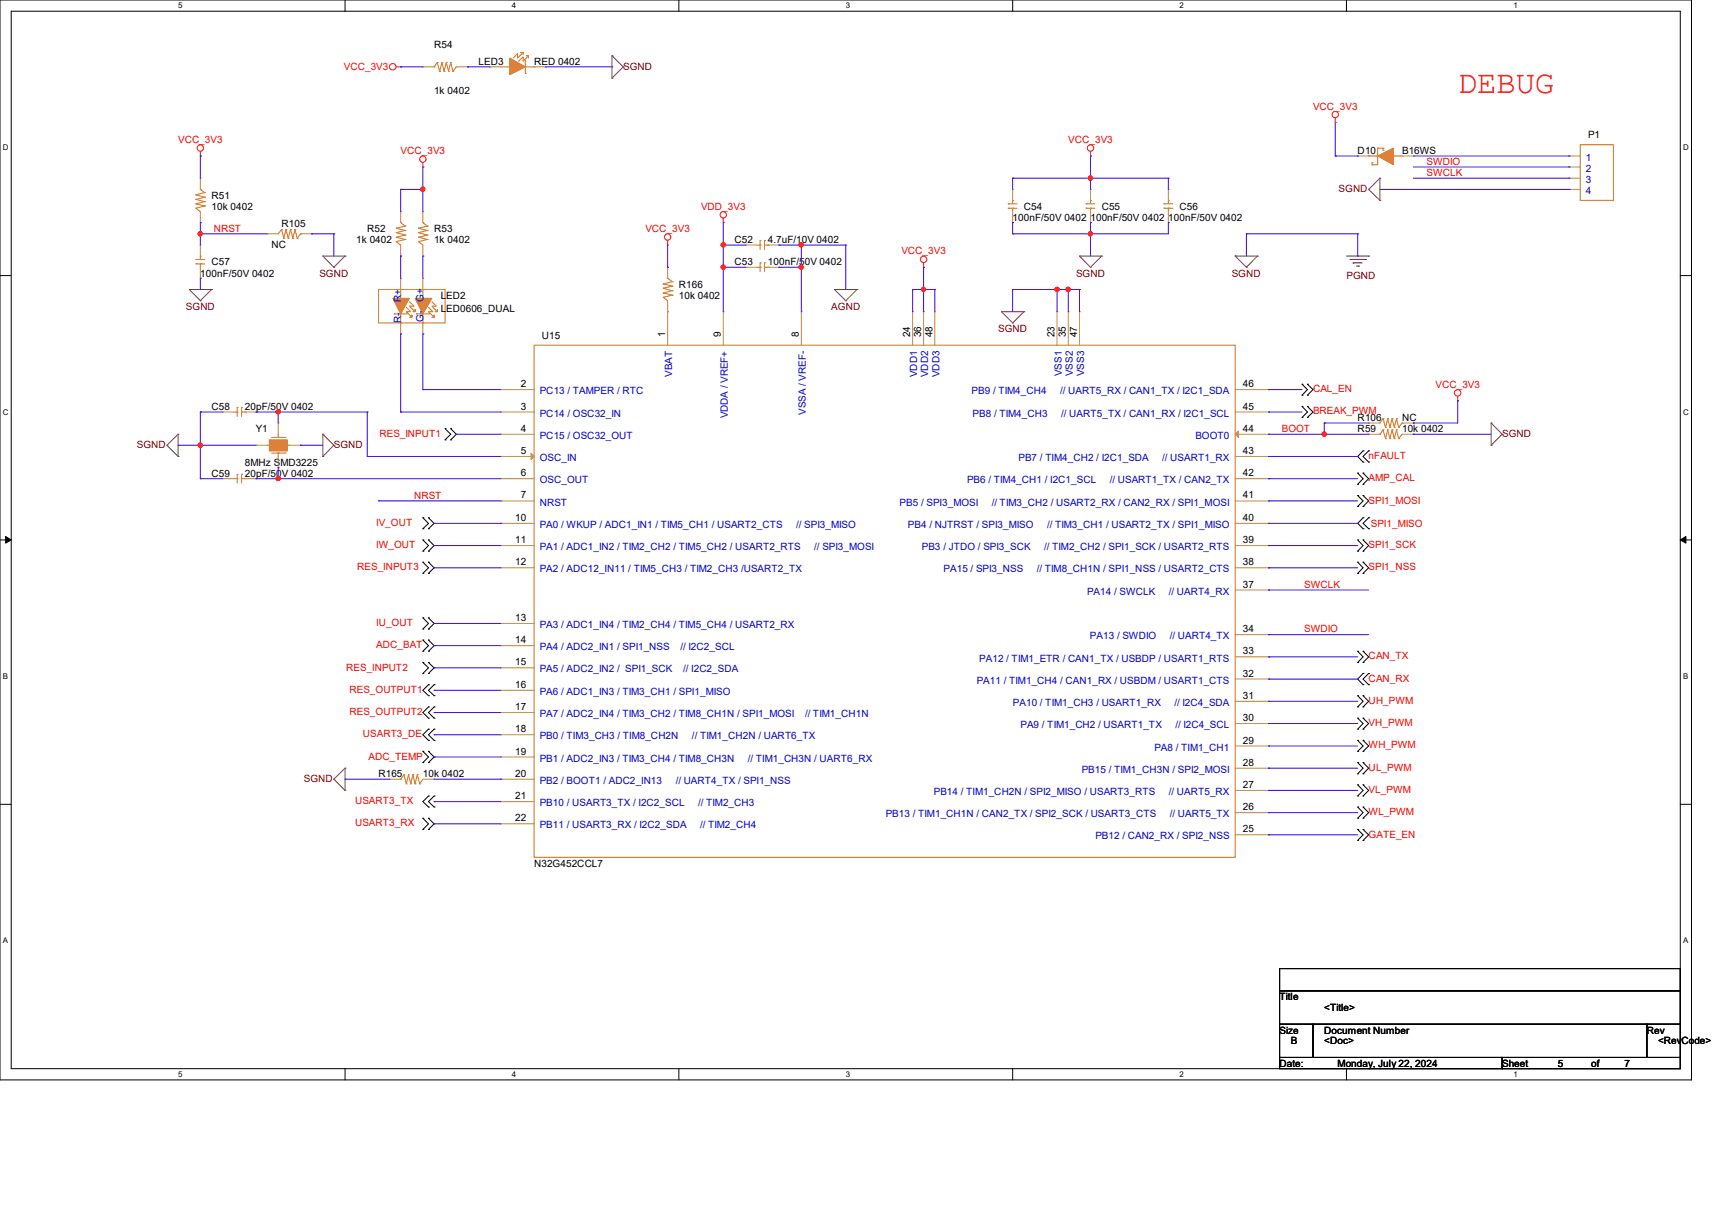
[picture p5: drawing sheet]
<svg xmlns="http://www.w3.org/2000/svg" width="297mm" height="210mm" viewBox="0 0 297 210" stroke-linecap="round" stroke-linejoin="round" font-family="sans-serif">
<path d="M0 0h293.5v187.3h-293.5zM1.9 1.9h289.6v183.4h-289.6z" fill="none" stroke="#000" stroke-width=".17"/>
<g fill="#fff">
<path d="M30.9 .2h.8v1.5h-.8z"/>
<path d="M30.9 185.5h.8v1.6h-.8z"/>
</g>
<path d="M59.9 0v1.9M59.9 185.3v2" fill="none" stroke="#000" stroke-width=".17"/>
<g fill="#fff">
<path d="M88.8 .2h.8v1.5h-.8z"/>
<path d="M88.8 185.5h.8v1.6h-.8z"/>
</g>
<path d="M117.8 0v1.9M117.8 185.3v2" fill="none" stroke="#000" stroke-width=".17"/>
<g fill="#fff">
<path d="M146.7 .2h.8v1.5h-.8z"/>
<path d="M146.7 185.5h.8v1.6h-.8z"/>
</g>
<path d="M175.7 0v1.9M175.7 185.3v2" fill="none" stroke="#000" stroke-width=".17"/>
<g fill="#fff">
<path d="M204.6 .2h.8v1.5h-.8z"/>
<path d="M204.6 185.5h.8v1.6h-.8z"/>
</g>
<path d="M233.6 0v1.9M233.6 185.3v2" fill="none" stroke="#000" stroke-width=".17"/>
<g fill="#fff">
<path d="M262.6 .2h.7v1.5h-.7z"/>
<path d="M262.6 185.5h.7v1.6h-.7z"/>
<path d="M.5 24.8h1v1.6h-1z"/>
<path d="M292 24.8h1v1.6h-1z"/>
<path d="M.5 70.7h1v1.5h-1z"/>
<path d="M292 70.7h1v1.5h-1z"/>
</g>
<path d="M0 47.8h1.9M291.5 47.8h2" fill="none" stroke="#000" stroke-width=".17"/>
<g fill="#fff">
<path d="M.5 116.5h.9v1.6h-.9z"/>
<path d="M292 116.5h.9v1.6h-.9z"/>
</g>
<path d="M0 93.6h1.9M291.5 93.6h2" fill="none" stroke="#000" stroke-width=".17"/>
<path d="M1 93l.9 .6-.9 .6zM291.5 93.6l1-.6v1.2z" fill="#000" stroke="#000" stroke-width=".17"/>
<g fill="#fff">
<path d="M.5 162.4h.9v1.5h-.9z"/>
<path d="M292 162.4h.9v1.5h-.9z"/>
</g>
<g fill="none" stroke="#000" stroke-width=".17">
<path d="M77.2 74.3h.1M77.2 76.3h.1M77.2 74.3l1 1-1 1M78.2 76.3h.1M78.2 74.3h.1M78.2 74.3l1 1-1 1M225.9 68.5h.1M225.9 66.6h.1M225.9 72.4h.1M225.9 70.5h.1M225.9 66.6l.9 1-.9 .9M225.9 70.5l.9 1-.9 .9"/>
<path d="M226.8 68.5h.1M226.8 66.6h.1M226.8 72.4h.1M226.8 70.5h.1M226.8 66.6l1 1-1 .9M226.8 70.5l1 1-1 .9M236.5 78.2h.1M236.5 78.2l-1 1 1 .9M237.4 78.2h.1M237.4 78.2l-.9 1 .9 .9M73.4 89.8h.1M73.4 91.7h.1"/>
<path d="M73.4 93.6h.1M73.4 95.6h.1M73.4 97.5h.1M73.4 99.4h.1M73.4 89.8l.9 1-.9 .9M73.4 93.6l.9 1-.9 1M73.4 97.5l.9 1-.9 .9M74.3 91.7h.1M74.3 89.8h.1M74.3 95.6h.1M74.3 93.6h.1M74.3 99.4h.1"/>
<path d="M74.3 97.5h.1M74.3 89.8l1 1-1 .9M74.3 93.6l1 1-1 1M74.3 97.5l1 1-1 .9M235.5 87.8h.1M235.5 85.9h.1M235.5 95.6h.1M235.5 93.6h.1M235.5 99.4h.1M235.5 97.5h.1M235.5 84h.1M235.5 82h.1"/>
<path d="M235.5 85.9l1 1-1 .9M235.5 93.6l1 1-1 1M235.5 97.5l1 1-1 .9M235.5 82l1 1-1 1M236.5 89.8h.1M236.5 91.7h.1M236.5 87.8h.1M236.5 85.9h.1M236.5 95.6h.1M236.5 93.6h.1M236.5 99.4h.1M236.5 97.5h.1"/>
<path d="M236.5 84h.1M236.5 82h.1M236.5 80.1h.1M236.5 89.8l-1 1 1 .9M236.5 85.9l.9 1-.9 .9M236.5 93.6l.9 1-.9 1M236.5 97.5l.9 1-.9 .9M236.5 82l.9 1-.9 1M237.4 91.7h.1M237.4 89.8h.1M237.4 80.1h.1M237.4 89.8l-.9 1 .9 .9"/>
<path d="M73.4 111h.1M73.4 112.9h.1M73.4 107.1h.1M73.4 109.1h.1M73.4 114.9h.1M73.4 116.8h.1M73.4 111l.9 1-.9 .9M73.4 107.1l.9 1-.9 1M73.4 114.9l.9 .9-.9 1M74.3 112.9h.1M74.3 111h.1M74.3 109.1h.1"/>
<path d="M74.3 107.1h.1M74.3 118.7h.1M74.3 116.8h.1M74.3 114.9h.1M74.3 111l1 1-1 .9M74.3 107.1l1 1-1 1M74.3 118.7l-.9 1 .9 .9M74.3 114.9l1 .9-1 1M75.3 118.7h.1M75.3 118.7l-1 1 1 .9M235.5 114.9h.1M235.5 112.9h.1"/>
<path d="M235.5 112.9l1 1-1 1M236.5 114.9h.1M236.5 112.9h.1M236.5 116.8h.1M236.5 118.7h.1M236.5 112.9l.9 1-.9 1M236.5 116.8l-1 1 1 .9M237.4 118.7h.1M237.4 116.8h.1M237.4 116.8l-.9 1 .9 .9M0 139.5h1.9M73.4 130.3h.1"/>
<path d="M73.4 132.2h.1M73.4 130.3l.9 1-.9 .9M74.3 132.2h.1M74.3 130.3h.1M74.3 138h.1M74.3 140h.1M74.3 126.4h.1M74.3 128.4h.1M74.3 120.6h.1M74.3 122.6h.1M74.3 124.5h.1M74.3 130.3l1 1-1 .9"/>
<path d="M74.3 138l-.9 1 .9 1M74.3 126.4l-.9 1 .9 1M74.3 122.6l-.9 1 .9 .9M75.3 138h.1M75.3 140h.1M75.3 126.4h.1M75.3 128.4h.1M75.3 120.6h.1M75.3 122.6h.1M75.3 124.5h.1M75.3 138l-1 1 1 1M75.3 126.4l-1 1 1 1"/>
<path d="M75.3 122.6l-1 1 1 .9M235.5 140h.1M235.5 138h.1M235.5 136.1h.1M235.5 134.2h.1M235.5 132.2h.1M235.5 130.3h.1M235.5 128.4h.1M235.5 126.4h.1M235.5 124.5h.1M235.5 122.6h.1M235.5 120.6h.1"/>
<path d="M235.5 140l1 .9-1 1M235.5 136.1l1 1-1 .9M235.5 132.2l1 1-1 1M235.5 128.4l1 1-1 .9M235.5 124.5l1 1-1 .9M235.5 120.6l1 1-1 1M236.5 140h.1M236.5 138h.1M236.5 136.1h.1M236.5 134.2h.1M236.5 132.2h.1M236.5 130.3h.1"/>
<path d="M236.5 128.4h.1M236.5 126.4h.1M236.5 124.5h.1M236.5 122.6h.1M236.5 120.6h.1M236.5 140l.9 .9-.9 1M236.5 136.1l.9 1-.9 .9M236.5 132.2l.9 1-.9 1M236.5 128.4l.9 1-.9 .9M236.5 124.5l.9 1-.9 .9M236.5 120.6l.9 1-.9 1M291.5 139.5h2"/>
<path d="M73.4 141.9h.1M73.4 143.8h.1M73.4 141.9l.9 1-.9 .9M74.3 143.8h.1M74.3 141.9h.1M74.3 141.9l1 1-1 .9M235.5 141.9h.1M235.5 145.8h.1M235.5 143.8h.1M235.5 143.8l1 1-1 1M236.5 141.9h.1M236.5 145.8h.1"/>
<path d="M236.5 143.8h.1M236.5 143.8l.9 1-.9 1M222 168h69.5v3.8h-69.5zM222 171.8h69.5v5.8h-69.5zM222 177.6h5.8v5.8h-5.8zM227.8 177.6h57.9v5.8h-57.9zM285.7 177.6h5.8v5.8h-5.8zM222 183.4h38.6v1.9h-38.6zM260.6 183.4h30.9v1.9h-30.9z"/>
</g>
<g fill="none" stroke="#f00" stroke-width=".17">
<path d="M68.7 11.6h.8M69.5 11.6h.1M34.8 27.1h.1M34.8 26.3v.8M73.4 29h.1M73.4 28.2v.8M125.5 38.6h.1M125.5 37.8v.8M189.2 27.1h.1M189.2 26.3v.8M231.6 21.3h.1M231.6 20.5v.8"/>
<path d="M115.8 42.5h.1M115.8 41.7v.8M160.2 46.4h.1M160.2 45.6v.8M252.9 69.5h.1M252.9 68.7v.8"/>
<circle cx="68.1" cy="11.6" r=".56"/>
<circle cx="231.6" cy="19.9" r=".55"/>
<circle cx="34.8" cy="25.7" r=".55"/>
<circle cx="73.4" cy="27.6" r=".55"/>
<circle cx="125.5" cy="37.3" r=".55"/>
<circle cx="189.2" cy="25.7" r=".55"/>
<circle cx="115.8" cy="41.1" r=".55"/>
<circle cx="160.2" cy="45" r=".55"/>
<circle cx="252.9" cy="68.1" r=".56"/>
</g>
<g fill="none" stroke="#804040" stroke-width=".17">
<path d="M106.2 9.7h.1M106.2 13.5h.1M106.2 9.7v3.8M106.2 9.7l1.9 1.9M108.1 11.6h.1M108.1 11.6l-1.9 1.9M237.4 32.9h.1M237.4 32.9l2 1.9M239.4 34.8h.1M239.4 30.9h.1M239.4 30.9v3.9M239.4 30.9l-2 2"/>
<path d="M32.9 50.2h.1M32.9 50.2h3.8M32.9 50.2l1.9 2M34.8 52.2h.1M36.7 50.2h.1M36.7 50.2l-1.9 2M56 44.4h.1M56 44.4h3.9M56 44.4l1.9 2M57.9 46.4h.1M59.9 44.4h.1M59.9 44.4l-2 2"/>
<path d="M144.8 50.2h.1M144.8 50.2h3.9M144.8 50.2l1.9 2M146.7 52.2h.1M148.7 50.2h.1M148.7 50.2l-2 2M173.7 54.1h.1M173.7 54.1h3.9M173.7 54.1l2 1.9M175.7 56h.1M177.6 54.1h.1M177.6 54.1l-1.9 1.9"/>
<path d="M187.3 44.4h.1M187.3 44.4h3.8M187.3 44.4l1.9 2M189.2 46.4h.1M191.1 44.4h.1M191.1 44.4l-1.9 2M214.3 44.4h.1M214.3 44.4h3.8M214.3 44.4l1.9 2M216.2 46.4h.1M218.1 44.4h.1M218.1 44.4l-1.9 2"/>
<path d="M29 77.2h.1M29 77.2l1.9 2M30.9 79.2h.1M30.9 75.3h.1M30.9 75.3v3.9M30.9 75.3l-1.9 1.9M56 75.3h.1M56 79.2h.1M56 75.3v3.9M56 75.3l1.9 1.9M57.9 77.2h.1M57.9 77.2l-1.9 2"/>
<path d="M258.7 73.4h.1M258.7 77.2h.1M258.7 73.4v3.8M258.7 73.4l1.9 1.9M260.6 75.3h.1M260.6 75.3l-1.9 1.9M57.9 135.1h.1M57.9 135.1l2 2M59.9 137.1h.1M59.9 133.2h.1M59.9 133.2v3.9M59.9 133.2l-2 1.9"/>
</g>
<path d="M233.6 44.4h3.8M234.2 45h2.7M234.7 45.6h.1M234.7 45.6h1.6M235.3 46.1h.4M235.7 46.1h.1M236.9 45h.1M237.4 44.4h.1" fill="none" stroke="#800040" stroke-width=".17"/>
<g fill="none" stroke="#cc8006" stroke-width=".17">
<path d="M75.3 11.6h.1M75.9 10.8h.1M75.9 10.8l-.6 .8M75.9 10.8l.4 1.6M76.3 12.4h.1M76.7 10.8h.1M76.7 10.8l-.4 1.6M76.7 10.8l.3 1.6M77 12.4h.1M77.4 10.8h.1M77.4 10.8l-.4 1.6M77.4 10.8l.4 1.6"/>
<path d="M77.8 12.4h.1M78.2 10.8h.1M78.2 10.8l.4 1.6M78.2 10.8l-.4 1.6M78.6 12.4h.1M79.2 11.6l-.6 .8M86.9 11.6h5.8M90.8 9.5v-.4h-.5h.5l-1 1v-.8l-.8 .8M91.1 12.7h.1M91.1 10.5v2.2M91.7 10.1v-.4h-.4h.4l-.9 .9v-.7l-.8 .7M92.7 11.6h.1"/>
<path d="M34 36.1h.1M34 35.3h.1M34 34.6h.1M34 33.8h.1M34 36.1l.8 .6M34 35.3l1.5 .4M34 34.6l1.5 .4M34 33.8l1.5 .4M34.8 32.9h.1M34.8 32.9l.7 .5M35.5 35.7h.1M35.5 35h.1"/>
<path d="M35.5 34.2h.1M35.5 33.4h.1M35.5 35.7l-1.5 .4M35.5 35l-1.5 .3M35.5 34.2l-1.5 .4M35.5 33.4l-1.5 .4M48.9 39.8h.1M48.9 39.8l-.6 .8M48.9 39.8l.3 1.5M49.6 39.8h.1M49.6 39.8l-.4 1.5M49.6 39.8l.4 1.5"/>
<path d="M50.4 39.8h.1M50.4 39.8l-.4 1.5M50.4 39.8l.4 1.5M51.2 39.8h.1M51.2 39.8l-.4 1.5M51.2 39.8l.4 1.5M68.7 39.6h.1M68.7 39.6l1.6 .4M69.5 38.6h.1M69.5 38.6l.8 .6M70.3 40h.1M70.3 39.2h.1"/>
<path d="M70.3 40l-1.6 .3M70.3 39.2l-1.6 .4M72.6 39.6h.1M72.6 39.6l1.5 .4M73.4 38.6h.1M73.4 38.6l.7 .6M74.1 40h.1M74.1 39.2h.1M74.1 40l-1.5 .3M74.1 39.2l-1.5 .4M174.9 36.1h.1M174.9 35.3h.1"/>
<path d="M174.9 36.1h1.5M174.9 35.3h1.5M175.7 36.1h.1M175.7 34.8h.1M175.7 34.8v.5M175.7 36.1v.6M188.4 36.1h.1M188.4 35.3h.1M188.4 36.1h1.5M188.4 35.3h1.5M189.2 36.1h.1M189.2 34.8h.1"/>
<path d="M189.2 34.8v.5M189.2 36.1v.6M201.9 36.1h.1M201.9 35.3h.1M201.9 36.1h1.6M201.9 35.3h1.6M202.7 36.1h.1M202.7 34.8h.1M202.7 34.8v.5M202.7 36.1v.6M237.4 27.1h.1M237.4 27.1h5.8"/>
<path d="M238 28.6h.1M238 28.2h.1M238 28.2v.4M239 25.7h.1M239 25.7v2.9h-1M239 25.7h.9M239.9 25.7h.1M239.9 26.1h.1M239.9 25.7v.4M274.2 25.1h5.7v9.7h-5.7zM34 45.8h.1M34 45h.1"/>
<path d="M34 45.8h1.5M34 45h1.5M34.8 45.8h.1M34.8 44.4h.1M34.8 44.4v.6M34.8 45.8v.6M49.2 41.3h.1M50 41.3h.1M50.8 41.3h.1M51.6 41.3h.1M52.2 40.6h.1M52.2 40.6l-.6 .7"/>
<path d="M65.7 50.2h11.5v5.8h-11.5zM68.4 54.4h.1M68.4 54.4h2.3M68.7 41.9h.1M68.7 41.1h.1M68.7 40.3h.1M68.7 41.9l.8 .6M68.7 41.1l1.6 .4M68.7 40.3l1.6 .5M69.5 56h.1M69.5 50.2v5.8M70.3 41.5h.1"/>
<path d="M70.3 40.8h.1M70.3 41.5l-1.6 .4M70.3 40.8l-1.6 .3M70.5 53.3l.7 .8h-.7l1 .9v-.3v.3h-.5M71 52.3l.8 .8h-.8l1 1v-.4v.4h-.4M72.2 54.4h.1M72.2 54.4h2.3M72.6 41.9h.1M72.6 41.1h.1M72.6 40.3h.1M72.6 41.9l.8 .6M72.6 41.1l1.5 .4"/>
<path d="M72.6 40.3l1.5 .5M73.4 56h.1M73.4 50.2v5.8M74.1 41.5h.1M74.1 40.8h.1M74.1 41.5l-1.5 .4M74.1 40.8l-1.5 .3M74.3 53.3l.8 .8h-.8l1 .9v-.3v.3h-.4M74.9 52.3l.8 .8h-.8l1 1v-.4v.4h-.4M92.7 59.9h121.6v88.8h-121.6zM115.1 51.6h.1M115.1 50.8h.1"/>
<path d="M115.1 50h.1M115.1 49.2h.1M115.1 51.6l.7 .6M115.1 50.8l1.5 .4M115.1 50l1.5 .4M115.1 49.2l1.5 .4M115.8 48.3h.1M115.8 48.3l.8 .6M116.6 51.2h.1M116.6 50.4h.1M116.6 49.6h.1M116.6 48.9h.1"/>
<path d="M116.6 51.2l-1.5 .4M116.6 50.4l-1.5 .4M116.6 49.6l-1.5 .4M116.6 48.9l-1.5 .3M131.3 46.4h.6M131.3 42.5h.6M131.9 45.6h.1M131.9 46.4h.1M131.9 41.7h.1M131.9 42.5h.1M131.9 41.7v1.6M131.9 45.6v1.5"/>
<path d="M132.6 45.6h.1M132.6 41.7h.1M132.6 41.7v1.6M132.6 45.6v1.5M132.6 46.4h.6M132.6 42.5h.6M133.2 46.4h.1M133.2 42.5h.1M40.6 71.5h.5M41.1 70.7h.1M41.1 71.5h.1M41.1 70.7v1.5"/>
<path d="M41.9 70.7h.1M41.9 70.7v1.5M41.9 71.5h.6M42.5 71.5h.1M46.4 77.2h.3M46.7 77.2h.1M47.1 78.6h2.3M47.1 75.9h2.3M48.3 75.9h.1M48.3 78.6h.1M48.3 75.3v.6M48.3 78.6v.6"/>
<path d="M49.4 78.6h.1M49.4 75.9h.1M49.8 77.2h.1M49.8 77.2h.4M239.4 75.3h.1M239.9 72.6h.1M239.9 74.5h.1M239.9 72.6l-.5 .8M239.9 72.6l.5 1.5M239.9 74.5l-.5 .8M239.9 74.5l.5 1.6M240.4 74.1h.1"/>
<path d="M240.4 76.1h.1M240.7 72.6h.1M240.7 74.5h.1M240.7 72.6l-.3 1.5M240.7 72.6l.4 1.5M240.7 74.5l-.3 1.6M240.7 74.5l.4 1.6M241.1 74.1h.1M241.1 76.1h.1M241.5 72.6h.1M241.5 74.5h.1M241.5 72.6l-.4 1.5"/>
<path d="M241.5 72.6l.4 1.5M241.5 74.5l-.4 1.6M241.5 74.5l.4 1.6M241.9 74.1h.1M241.9 76.1h.1M242.3 72.6h.1M242.3 74.5h.1M242.3 72.6l-.4 1.5M242.3 72.6l.4 1.5M242.3 74.5l.4 1.6M242.3 74.5l-.4 1.6M242.7 74.1h.1"/>
<path d="M242.7 76.1h.1M243.2 73.4h.1M243.2 73.4l-.5 .7M243.2 75.3l-.5 .8M40.6 83h.5M41.1 82.3h.1M41.1 83h.1M41.1 82.3v1.5M41.9 82.3h.1M41.9 82.3v1.5M41.9 83h.6M42.5 83h.1"/>
<path d="M69.5 135.1h.1M70.1 134.4h.1M70.1 134.4l-.6 .7M70.1 134.4l.4 1.5M70.5 135.9h.1M70.9 134.4h.1M70.9 134.4l-.4 1.5M70.9 134.4l.3 1.5M71.2 135.9h.1M71.6 134.4h.1M71.6 134.4l-.4 1.5M71.6 134.4l.4 1.5"/>
<path d="M72 135.9h.1M72.4 134.4h.1M72.4 134.4l.4 1.5M72.4 134.4l-.4 1.5M72.8 135.9h.1M73.4 135.1l-.6 .8"/>
</g>
<g fill="none" stroke="#a84" stroke-width=".17">
<path d="M73.4 11.6h.1M73.4 11.6h1.9M79.2 11.6h1.9M81.1 11.6h.1M85 11.6h.1M85 11.6h1.9M92.7 11.6h1.9M94.6 11.6h.1M34.8 38.6h.1M34.8 30.9h.1M34.8 30.9v2M34.8 36.7v1.9"/>
<path d="M69.5 36.7h.1M69.5 36.7v1.9M73.4 36.7h.1M73.4 36.7v1.9M175.7 38.6h.1M175.7 32.9h.1M175.7 32.9v1.9M175.7 36.7v1.9M189.2 38.6h.1M189.2 32.9h.1M189.2 32.9v1.9M189.2 36.7v1.9"/>
<path d="M202.7 38.6h.1M202.7 32.9h.1M202.7 32.9v1.9M202.7 36.7v1.9M235.5 27.1h.1M235.5 27.1h1.9M243.2 27.1h2M245.2 27.1h.1M272.2 27.1h.1M272.2 29h.1M272.2 30.9h.1M272.2 32.9h.1"/>
<path d="M272.2 27.1h2M272.2 29h2M272.2 30.9h2M272.2 32.9h2M34.8 48.3h.1M34.8 42.5h.1M34.8 42.5v1.9M34.8 46.4v1.9M46.4 40.6h.1M46.4 40.6h1.9M52.2 40.6h1.9M54.1 40.6h.1"/>
<path d="M69.5 44.4h.1M69.5 48.3h.1M69.5 57.9h.1M69.5 42.5v1.9M69.5 48.3v1.9M69.5 56v1.9M73.4 48.3h.1M73.4 57.9h.1M73.4 44.4h.1M73.4 42.5v1.9M73.4 48.3v1.9M73.4 56v1.9"/>
<path d="M115.8 54.1h.1M115.8 46.4h.1M115.8 46.4v1.9M115.8 52.2v7.7M125.5 54.1h.1M125.5 54.1v5.8M129.4 46.4h.1M129.4 42.5h.1M129.4 46.4h1.9M129.4 42.5h1.9M133.2 46.4h1.9M133.2 42.5h1.9"/>
<path d="M135.1 46.4h.1M135.1 42.5h.1M139 54.1h.1M139 54.1v5.8M158.3 54.1h.1M158.3 54.1v5.8M160.2 54.1h.1M160.2 54.1v5.8M162.2 54.1h.1M162.2 54.1v5.8M183.4 54.1h.1M183.4 54.1v5.8"/>
<path d="M185.3 54.1h.1M185.3 54.1v5.8M187.3 54.1h.1M187.3 54.1v5.8M38.6 71.5h.1M38.6 71.5h2M42.5 71.5h1.9M44.4 77.2h.1M44.4 71.5h.1M44.4 77.2h2M48.3 73.4h.1M48.3 73.4v1.9"/>
<path d="M48.3 79.2v1.9M50.2 77.2h2M52.2 77.2h.1M86.9 79.2h.1M86.9 67.6h.1M86.9 71.5h.1M86.9 75.3h.1M86.9 75.3h5.8M86.9 79.2h5.8M86.9 71.5h5.8M86.9 67.6h5.8M214.3 75.3h5.8"/>
<path d="M214.3 79.2h5.8M214.3 71.5h5.8M214.3 67.6h5.8M220.1 75.3h.1M220.1 79.2h.1M220.1 71.5h.1M220.1 67.6h.1M237.4 73.4h.1M237.4 75.3h.1M237.4 73.4h2M237.4 75.3h2M243.2 73.4h2"/>
<path d="M243.2 75.3h2M245.2 73.4h.1M245.2 75.3h.1M38.6 83h.1M38.6 83h2M42.5 83h1.9M44.4 83h.1M48.3 81.1h.1M86.9 86.9h.1M86.9 83h.1M86.9 90.8h.1M86.9 94.6h.1"/>
<path d="M86.9 98.5h.1M86.9 83h5.8M86.9 86.9h5.8M86.9 90.8h5.8M86.9 94.6h5.8M86.9 98.5h5.8M214.3 83h5.8M214.3 86.9h5.8M214.3 90.8h5.8M214.3 94.6h5.8M214.3 98.5h5.8M220.1 98.5h.1"/>
<path d="M220.1 94.6h.1M220.1 90.8h.1M220.1 86.9h.1M220.1 83h.1M86.9 108.1h.1M86.9 112h.1M86.9 115.8h.1M86.9 119.7h.1M86.9 108.1h5.8M86.9 112h5.8M86.9 115.8h5.8M86.9 119.7h5.8"/>
<path d="M214.3 117.8h5.8M214.3 113.9h5.8M214.3 110.1h5.8M214.3 102.3h5.8M220.1 117.8h.1M220.1 113.9h.1M220.1 110.1h.1M220.1 102.3h.1M67.6 135.1h.1M67.6 135.1h1.9M73.4 135.1h1.9M75.3 135.1h.1"/>
<path d="M86.9 123.6h.1M86.9 127.4h.1M86.9 131.3h.1M86.9 139h.1M86.9 135.1h.1M86.9 135.1h5.8M86.9 123.6h5.8M86.9 127.4h5.8M86.9 131.3h5.8M86.9 139h5.8M214.3 121.6h5.8M214.3 129.4h5.8"/>
<path d="M214.3 125.5h5.8M214.3 137.1h5.8M214.3 133.2h5.8M220.1 121.6h.1M220.1 129.4h.1M220.1 125.5h.1M220.1 137.1h.1M220.1 133.2h.1M86.9 142.9h.1M86.9 142.9h5.8M214.3 144.8h5.8M214.3 140.9h5.8"/>
<path d="M220.1 144.8h.1M220.1 140.9h.1"/>
</g>
<g fill="#cc8006" stroke="#cc8006" stroke-width=".17">
<path d="M239 27.1l2.7-1.4v2.9z"/>
<path d="M88.4 10.1l2.7 1.5-2.7 1.4z"/>
<path d="M72 51.7h2.9l-1.5 2.7z"/>
<path d="M68.2 51.7h2.8l-1.5 2.7z"/>
<path d="M46.7 76.3h3.1v1.9h-3.1z" fill-rule="evenodd"/>
</g>
<g fill="#a84" stroke="#a84" stroke-width=".17">
<path d="M214.3 75.3l.5-.5v1.1z"/>
<path d="M92.1 78.6l.6 .6-.6 .5z"/>
</g>
<g fill="none" stroke="#4200ff" stroke-width=".17">
<path d="M69.5 11.6h.1M69.5 11.6h3.9M81.1 11.6h.1M81.1 11.6h3.9M94.6 11.6h11.6M106.2 11.6h.1M34.8 27.1h.1M34.8 38.6h.1M34.8 27.1v3.8M34.8 38.6v3.9M69.5 32.9h.1M69.5 32.9v3.8"/>
<path d="M69.5 32.9h3.9M73.4 29h.1M73.4 32.9h.1M73.4 29v7.7M125.5 38.6h.1M125.5 38.6v15.5M175.7 30.9h.1M175.7 38.6h.1M175.7 30.9v2M175.7 38.6v2M175.7 30.9h27M189.2 27.1h.1"/>
<path d="M189.2 30.9h.1M189.2 38.6h.1M189.2 27.1v5.8M189.2 38.6v5.8M202.7 30.9h.1M202.7 38.6h.1M202.7 30.9v2M202.7 38.6v2h-27M231.6 27.1h.1M231.6 21.3v5.8M231.6 27.1h3.9M235.5 27.1h.1"/>
<path d="M239.4 32.9h32.8M245.2 30.9h27M245.2 27.1h27M245.2 29h27M272.2 27.1h.1M272.2 29h.1M272.2 30.9h.1M272.2 32.9h.1M34.8 48.3h.1M34.8 40.6h.1M34.8 40.6h11.6M34.8 48.3v1.9"/>
<path d="M54.1 40.6h.1M54.1 40.6h3.8M57.9 40.6h.1M57.9 40.6v3.8M69.5 44.4h.1M69.5 57.9h.1M69.5 44.4v3.9M69.5 57.9v13.6M73.4 44.4h.1M73.4 57.9h.1M73.4 44.4v3.9M73.4 57.9v9.7"/>
<path d="M115.8 46.4h.1M115.8 42.5v3.9M125.5 46.4h.1M125.5 42.5h.1M125.5 46.4h3.9M125.5 42.5h3.9M135.1 46.4h.1M135.1 42.5h.1M135.1 46.4h3.9M135.1 42.5h11.6M139 46.4h.1M139 42.5h.1"/>
<path d="M139 42.5v11.6M146.7 42.5h.1M146.7 42.5v7.7M158.3 50.2h.1M158.3 50.2v3.9M158.3 50.2h3.9M160.2 50.2h.1M160.2 46.4h.1M160.2 46.4v7.7M162.2 50.2h.1M162.2 50.2v3.9M175.7 40.6h.1"/>
<path d="M175.7 50.2h.1M175.7 50.2v3.9M175.7 50.2h11.6M183.4 50.2h.1M183.4 50.2v3.9M185.3 50.2h.1M185.3 50.2v3.9M187.3 50.2h.1M187.3 50.2v3.9M189.2 40.6h.1M216.2 40.6h.1M216.2 40.6h19.3"/>
<path d="M216.2 40.6v3.8M235.5 40.6h.1M235.5 44.4h.1M235.5 40.6v3.8M30.9 77.2h.1M30.9 77.2h13.5M34.8 77.2h.1M34.8 71.5h.1M34.8 71.5h3.8M34.8 71.5v11.5M44.4 71.5h.1M44.4 71.5h19.3"/>
<path d="M48.3 71.5h.1M48.3 71.5v1.9M52.2 77.2h.1M52.2 77.2h3.8M63.7 71.5h.1M63.7 79.2h.1M63.7 71.5v7.7M63.7 79.2h23.2M69.5 71.5h.1M69.5 71.5h17.4M73.4 67.6h.1M73.4 67.6h13.5"/>
<path d="M79.2 75.3h.1M79.2 75.3h7.7M220.1 75.3h.1M220.1 67.6h.1M220.1 71.5h.1M220.1 79.2h.1M220.1 75.3h17.3M220.1 71.5h5.8M220.1 79.2h15.4M220.1 67.6h5.8M229.7 73.4h.1M229.7 75.3h.1"/>
<path d="M229.7 73.4v1.9M229.7 73.4h7.7M245.2 75.3h.1M245.2 73.4h.1M245.2 75.3h13.5M252.9 69.5h.1M252.9 69.5v3.9h-7.7M34.8 83h.1M34.8 83h3.8M44.4 83h.1M44.4 83h42.5M48.3 83h.1"/>
<path d="M48.3 81.1h.1M48.3 81.1v1.9M65.7 86.9h.1M65.7 86.9h21.2M75.3 98.5h.1M75.3 94.6h.1M75.3 90.8h11.6M75.3 94.6h11.6M75.3 98.5h11.6M86.9 90.8h.1M220.1 86.9h.1M220.1 90.8h.1"/>
<path d="M220.1 94.6h.1M220.1 98.5h.1M220.1 83h.1M220.1 83h15.4M220.1 86.9h15.4M220.1 90.8h15.4M220.1 94.6h15.4M220.1 98.5h15.4M75.3 119.7h.1M75.3 108.1h.1M75.3 112h.1M75.3 115.8h.1"/>
<path d="M75.3 119.7h11.6M75.3 108.1h11.6M75.3 112h11.6M75.3 115.8h11.6M220.1 110.1h.1M220.1 102.3h.1M220.1 113.9h.1M220.1 117.8h.1M220.1 110.1h17.3M220.1 102.3h17.3M220.1 113.9h15.4M220.1 117.8h15.4"/>
<path d="M59.9 135.1h.1M59.9 135.1h7.7M75.3 123.6h.1M75.3 131.3h.1M75.3 127.4h.1M75.3 139h.1M75.3 123.6h11.6M75.3 131.3h11.6M75.3 127.4h11.6M75.3 139h11.6M75.3 135.1h11.6M86.9 135.1h.1"/>
<path d="M220.1 137.1h.1M220.1 133.2h.1M220.1 129.4h.1M220.1 125.5h.1M220.1 121.6h.1M220.1 137.1h15.4M220.1 133.2h15.4M220.1 129.4h15.4M220.1 125.5h15.4M220.1 121.6h15.4M75.3 142.9h.1M75.3 142.9h11.6"/>
<path d="M220.1 140.9h.1M220.1 144.8h.1M220.1 140.9h15.4M220.1 144.8h15.4"/>
</g>
<g fill="#f00" stroke="#f00" stroke-width=".17">
<circle cx="125.5" cy="42.5" r=".37"/>
<circle cx="125.5" cy="46.3" r=".37"/>
<circle cx="139" cy="46.3" r=".37"/>
<circle cx="139" cy="42.5" r=".37"/>
<circle cx="189.2" cy="30.9" r=".37"/>
<circle cx="189.2" cy="40.5" r=".37"/>
<circle cx="160.2" cy="50.2" r=".37"/>
<circle cx="229.7" cy="75.3" r=".37"/>
<circle cx="48.3" cy="71.4" r=".37"/>
<circle cx="48.3" cy="83" r=".37"/>
<circle cx="34.7" cy="77.2" r=".37"/>
<circle cx="34.7" cy="40.5" r=".37"/>
<circle cx="73.3" cy="32.8" r=".37"/>
<circle cx="183.4" cy="50.2" r=".37"/>
<circle cx="185.3" cy="50.2" r=".37"/>
</g>
<text font-size="5.6" fill="#f00" x="252.9" y="16.1">DEBUG</text>
<g font-size="1.7">
<text x="75.3" y="8.4">R54</text>
<text x="83" y="11.3">LED3</text>
<text x="92.7" y="11.3">RED 0402</text>
<text x="75.3" y="16.3">1k 0402</text>
<text x="235.5" y="26.7">D10</text>
<text x="243.2" y="26.7">B16WS</text>
<text x="275.5" y="24">P1</text>
<text x="36.7" y="34.5">R51</text>
<text x="36.7" y="36.4">10k 0402</text>
<text x="48.9" y="39.3">R105</text>
<text x="63.7" y="40.2">R52</text>
<text x="75.3" y="40.2">R53</text>
<text x="175.7" y="38.3">100nF/50V 0402</text>
<text x="177.6" y="36.4">C54</text>
<text x="189.2" y="38.3">100nF/50V 0402</text>
<text x="191.1" y="36.4">C55</text>
<text x="202.7" y="38.3">100nF/50V 0402</text>
<text x="204.6" y="36.4">C56</text>
<text x="34.8" y="48">100nF/50V 0402</text>
<text x="36.7" y="46">C57</text>
<text x="47.1" y="42.9">NC</text>
<text x="61.8" y="42.2">1k 0402</text>
<text x="75.3" y="42.2">1k 0402</text>
<text x="127.4" y="46">C53</text>
<text x="127.4" y="42.2">C52</text>
<text x="133.2" y="46">100nF/50V 0402</text>
<text x="133.2" y="42.2">4.7uF/10V 0402</text>
<text x="76.5" y="51.8">LED2</text>
<text x="117.8" y="49.9">R166</text>
<text x="117.8" y="51.8">10k 0402</text>
<text x="76.5" y="54.1">LED0606_DUAL</text>
<text x="94" y="58.8">U15</text>
<text x="115.4" y="58.5" transform="rotate(-90 115.4 58.5)">1</text>
<text x="125" y="58.5" transform="rotate(-90 125 58.5)">9</text>
<text x="138.6" y="58.5" transform="rotate(-90 138.6 58.5)">8</text>
<text x="157.9" y="58.5" transform="rotate(-90 157.9 58.5)">24</text>
<text x="159.8" y="58.5" transform="rotate(-90 159.8 58.5)">36</text>
<text x="161.8" y="58.5" transform="rotate(-90 161.8 58.5)">48</text>
<text x="183" y="58.5" transform="rotate(-90 183 58.5)">23</text>
<text x="184.9" y="58.5" transform="rotate(-90 184.9 58.5)">35</text>
<text x="186.9" y="58.5" transform="rotate(-90 186.9 58.5)">47</text>
<text x="36.7" y="71.1">C58</text>
<text x="42.5" y="71.1">20pF/50V 0402</text>
<text x="90.3" y="67.1">2</text>
<text x="90.3" y="71">3</text>
<text x="215.6" y="71">45</text>
<text x="215.6" y="67.1">46</text>
<text x="44.4" y="75">Y1</text>
<text x="90.3" y="74.9">4</text>
<text x="215.6" y="74.9">44</text>
<text x="235.5" y="73.1">R106</text>
<text x="235.5" y="75">R59</text>
<text x="243.2" y="73.1">NC</text>
<text x="243.2" y="75">10k 0402</text>
<text x="36.7" y="82.7">C59</text>
<text x="42.5" y="80.8">8MHz SMD3225</text>
<text x="42.5" y="82.7">20pF/50V 0402</text>
<text x="90.3" y="78.7">5</text>
<text x="90.3" y="82.6">6</text>
<text x="215.6" y="82.6">42</text>
<text x="215.6" y="78.7">43</text>
<text x="90.3" y="86.4">7</text>
<text x="215.6" y="86.4">41</text>
<text x="89.4" y="90.3">10</text>
<text x="89.4" y="94.2">11</text>
<text x="215.6" y="94.2">39</text>
<text x="215.6" y="90.3">40</text>
<text x="89.4" y="98">12</text>
<text x="215.6" y="101.9">37</text>
<text x="215.6" y="98">38</text>
<text x="89.4" y="107.7">13</text>
<text x="89.4" y="111.5">14</text>
<text x="215.6" y="113.5">33</text>
<text x="215.6" y="109.6">34</text>
<text x="89.4" y="115.4">15</text>
<text x="89.4" y="119.3">16</text>
<text x="215.6" y="117.3">32</text>
<text x="89.4" y="123.1">17</text>
<text x="215.6" y="121.2">31</text>
<text x="215.6" y="125">30</text>
<text x="89.4" y="127">18</text>
<text x="89.4" y="130.8">19</text>
<text x="215.6" y="128.9">29</text>
<text x="65.7" y="134.8">R165</text>
<text x="73.4" y="134.8">10k 0402</text>
<text x="89.4" y="134.7">20</text>
<text x="215.6" y="136.6">27</text>
<text x="215.6" y="132.8">28</text>
<text x="89.4" y="138.6">21</text>
<text x="89.4" y="142.4">22</text>
<text x="215.6" y="140.5">26</text>
<text x="215.6" y="144.4">25</text>
<text x="92.7" y="150.3">N32G452CCL7</text>
<text x="222" y="173.4">Title</text>
<text x="222" y="179.2">Size</text>
<text x="229.7" y="175.3">&lt;Title&gt;</text>
<text x="229.7" y="179.2">Document Number</text>
<text x="285.7" y="179.2">Rev</text>
<text x="222" y="185">Date:</text>
<text x="223.9" y="181.1">B</text>
<text x="229.7" y="181.1">&lt;Doc&gt;</text>
<text x="232.1" y="185">Monday, July 22, 2024</text>
<text x="260.6" y="185">Sheet</text>
<text x="270.2" y="185">5</text>
<text x="276" y="185">of</text>
<text x="281.8" y="185">7</text>
<text x="287.7" y="181.1">&lt;RevCode&gt;</text>
</g>
<g font-size="1.7" fill="#f00">
<text x="59.6" y="12.1">VCC_3V3</text>
<text x="227.8" y="19">VCC_3V3</text>
<text x="30.9" y="24.8">VCC_3V3</text>
<text x="69.5" y="26.7">VCC_3V3</text>
<text x="185.3" y="24.8">VCC_3V3</text>
<text x="247.5" y="28.6">SWDIO</text>
<text x="247.5" y="30.5">SWCLK</text>
<text x="37.1" y="40.2">NRST</text>
<text x="112" y="40.2">VCC_3V3</text>
<text x="121.6" y="36.4">VDD_3V3</text>
<text x="156.4" y="44.1">VCC_3V3</text>
<text x="227.8" y="68">CAL_EN</text>
<text x="227.8" y="71.9">BREAK_PWM</text>
<text x="249" y="67.3">VCC_3V3</text>
<text x="65.8" y="75.7">RES_INPUT1</text>
<text x="222.4" y="74.9">BOOT</text>
<text x="237.4" y="83.5">AMP_CAL</text>
<text x="237.4" y="79.6">nFAULT</text>
<text x="71.8" y="86.5">NRST</text>
<text x="237.4" y="87.3">SPI1_MOSI</text>
<text x="65.3" y="91.2">IV_OUT</text>
<text x="65.3" y="95">IW_OUT</text>
<text x="237.4" y="95">SPI1_SCK</text>
<text x="237.8" y="91.4">SPI1_MISO</text>
<text x="62" y="98.9">RES_INPUT3</text>
<text x="226.3" y="101.9">SWCLK</text>
<text x="237.4" y="98.9">SPI1_NSS</text>
<text x="65.3" y="112.4">ADC_BAT</text>
<text x="65.3" y="108.6">IU_OUT</text>
<text x="226.3" y="109.7">SWDIO</text>
<text x="60.1" y="116.3">RES_INPUT2</text>
<text x="237.4" y="114.3">CAN_TX</text>
<text x="237.4" y="118.2">CAN_RX</text>
<text x="60.6" y="120.1">RES_OUTPUT1</text>
<text x="60.6" y="124">RES_OUTPUT2</text>
<text x="237.4" y="125.9">VH_PWM</text>
<text x="237.4" y="122.1">UH_PWM</text>
<text x="62.9" y="127.9">USART3_DE</text>
<text x="63.9" y="131.7">ADC_TEMP</text>
<text x="237.4" y="129.8">WH_PWM</text>
<text x="237.4" y="137.5">VL_PWM</text>
<text x="237.4" y="133.6">UL_PWM</text>
<text x="61.6" y="143.3">USART3_RX</text>
<text x="61.6" y="139.4">USART3_TX</text>
<text x="237.4" y="141.4">WL_PWM</text>
<text x="237.4" y="145.2">GATE_EN</text>
</g>
<g font-size="1.7" fill="#800000">
<text x="108.1" y="12.1">SGND</text>
<text x="232.2" y="33.3">SGND</text>
<text x="55.4" y="48">SGND</text>
<text x="186.7" y="48">SGND</text>
<text x="213.7" y="48">SGND</text>
<text x="32.3" y="53.8">SGND</text>
<text x="144.2" y="53.8">AGND</text>
<text x="233.6" y="48.3">PGND</text>
<text x="173.2" y="57.6">SGND</text>
<text x="23.7" y="77.7">SGND</text>
<text x="57.9" y="77.7">SGND</text>
<text x="260.6" y="75.7">SGND</text>
<text x="52.7" y="135.6">SGND</text>
</g>
<g font-size="1.7" fill="#00c">
<text x="275.1" y="27.9">1</text>
<text x="275.1" y="29.8">2</text>
<text x="275.1" y="31.7">3</text>
<text x="275.1" y="33.7">4</text>
<text x="69.6" y="52.3" transform="rotate(-90 69.6 52.3)">R+</text>
<text x="73.4" y="52.3" transform="rotate(-90 73.4 52.3)">G+</text>
<text x="69.6" y="56" transform="rotate(-90 69.6 56)">R-</text>
<text x="73.4" y="55.8" transform="rotate(-90 73.4 55.8)">G-</text>
<text x="116.6" y="65.3" transform="rotate(-90 116.6 65.3)">VBAT</text>
<text x="159.1" y="65.4" transform="rotate(-90 159.1 65.4)">VDD1</text>
<text x="161" y="65.4" transform="rotate(-90 161 65.4)">VDD2</text>
<text x="163" y="65.4" transform="rotate(-90 163 65.4)">VDD3</text>
<text x="184.2" y="65.2" transform="rotate(-90 184.2 65.2)">VSS1</text>
<text x="186.1" y="65.2" transform="rotate(-90 186.1 65.2)">VSS2</text>
<text x="188.1" y="65.2" transform="rotate(-90 188.1 65.2)">VSS3</text>
<text x="93.6" y="68.4">PC13 / TAMPER / RTC</text>
<text x="139.8" y="72" transform="rotate(-90 139.8 72)">VSSA / VREF-</text>
<text x="168.6" y="68.4">PB9 / TIM4_CH4</text>
<text x="183.9" y="68.4">// UART5_RX / CAN1_TX / I2C1_SDA</text>
<text x="93.6" y="72.3">PC14 / OSC32_IN</text>
<text x="93.6" y="76.1">PC15 / OSC32_OUT</text>
<text x="126.3" y="72.6" transform="rotate(-90 126.3 72.6)">VDDA / VREF+</text>
<text x="168.7" y="72.3">PB8 / TIM4_CH3</text>
<text x="184.1" y="72.3">// UART5_TX / CAN1_RX / I2C1_SCL</text>
<text x="207.4" y="76.1">BOOT0</text>
<text x="93.6" y="80">OSC_IN</text>
<text x="93.6" y="83.8">OSC_OUT</text>
<text x="167.8" y="83.8">PB6 / TIM4_CH1 / I2C1_SCL</text>
<text x="176.7" y="80">PB7 / TIM4_CH2 / I2C1_SDA</text>
<text x="192.5" y="83.8">// USART1_TX / CAN2_TX</text>
<text x="201.6" y="80">// USART1_RX</text>
<text x="93.6" y="87.7">NRST</text>
<text x="156.1" y="87.7">PB5 / SPI3_MOSI</text>
<text x="172" y="87.7">// TIM3_CH2 / USART2_RX / CAN2_RX / SPI1_MOSI</text>
<text x="93.6" y="91.6">PA0 / WKUP / ADC1_IN1 / TIM5_CH1 / USART2_CTS</text>
<text x="93.6" y="95.4">PA1 / ADC1_IN2 / TIM2_CH2 / TIM5_CH2 / USART2_RTS</text>
<text x="138.1" y="91.6">// SPI3_MISO</text>
<text x="141.3" y="95.4">// SPI3_MOSI</text>
<text x="157.5" y="91.6">PB4 / NJTRST / SPI3_MISO</text>
<text x="159.9" y="95.4">PB3 / JTDO / SPI3_SCK</text>
<text x="181.1" y="95.4">// TIM2_CH2 / SPI1_SCK / USART2_RTS</text>
<text x="181.7" y="91.6">// TIM3_CH1 / USART2_TX / SPI1_MISO</text>
<text x="93.6" y="99.3">PA2 / ADC12_IN11 / TIM5_CH3 / TIM2_CH3 /USART2_TX</text>
<text x="163.7" y="99.3">PA15 / SPI3_NSS</text>
<text x="179.9" y="99.3">// TIM8_CH1N / SPI1_NSS / USART2_CTS</text>
<text x="188.6" y="103.1">PA14 / SWCLK</text>
<text x="202.8" y="103.1">// UART4_RX</text>
<text x="93.6" y="108.9">PA3 / ADC1_IN4 / TIM2_CH4 / TIM5_CH4 / USART2_RX</text>
<text x="93.6" y="112.8">PA4 / ADC2_IN1 / SPI1_NSS</text>
<text x="118.1" y="112.8">// I2C2_SCL</text>
<text x="189.1" y="110.9">PA13 / SWDIO</text>
<text x="202.9" y="110.9">// UART4_TX</text>
<text x="93.6" y="116.6">PA5 / ADC2_IN2 / SPI1_SCK</text>
<text x="118.5" y="116.6">// I2C2_SDA</text>
<text x="169.5" y="118.6">PA11 / TIM1_CH4 / CAN1_RX / USBDM / USART1_CTS</text>
<text x="169.9" y="114.7">PA12 / TIM1_ETR / CAN1_TX / USBDP / USART1_RTS</text>
<text x="93.6" y="120.5">PA6 / ADC1_IN3 / TIM3_CH1 / SPI1_MISO</text>
<text x="93.6" y="124.4">PA7 / ADC2_IN4 / TIM3_CH2 / TIM8_CH1N / SPI1_MOSI</text>
<text x="139.7" y="124.4">// TIM1_CH1N</text>
<text x="175.7" y="122.4">PA10 / TIM1_CH3 / USART1_RX</text>
<text x="203.7" y="122.4">// I2C4_SDA</text>
<text x="93.6" y="128.2">PB0 / TIM3_CH3 / TIM8_CH2N</text>
<text x="120.1" y="128.2">// TIM1_CH2N / UART6_TX</text>
<text x="177" y="126.3">PA9 / TIM1_CH2 / USART1_TX</text>
<text x="200.3" y="130.2">PA8 / TIM1_CH1</text>
<text x="203.9" y="126.3">// I2C4_SCL</text>
<text x="93.6" y="132.1">PB1 / ADC2_IN3 / TIM3_CH4 / TIM8_CH3N</text>
<text x="93.6" y="135.9">PB2 / BOOT1 / ADC2_IN13</text>
<text x="117.2" y="135.9">// UART4_TX / SPI1_NSS</text>
<text x="129.8" y="132.1">// TIM1_CH3N / UART6_RX</text>
<text x="162" y="137.9">PB14 / TIM1_CH2N / SPI2_MISO / USART3_RTS</text>
<text x="187.7" y="134">PB15 / TIM1_CH3N / SPI2_MOSI</text>
<text x="202.8" y="137.9">// UART5_RX</text>
<text x="93.6" y="139.8">PB10 / USART3_TX / I2C2_SCL</text>
<text x="93.6" y="143.7">PB11 / USART3_RX / I2C2_SDA</text>
<text x="121.1" y="139.8">// TIM2_CH3</text>
<text x="121.4" y="143.7">// TIM2_CH4</text>
<text x="153.7" y="141.7">PB13 / TIM1_CH1N / CAN2_TX / SPI2_SCK / USART3_CTS</text>
<text x="202.9" y="141.7">// UART5_TX</text>
<text x="190" y="145.6">PB12 / CAN2_RX / SPI2_NSS</text>
</g>
<g font-size="1.4">
<text x="30.9" y="1.4">5</text>
<text x="88.8" y="1.4">4</text>
<text x="146.7" y="1.4">3</text>
<text x="204.6" y="1.4">2</text>
<text x="262.6" y="1.4">1</text>
<text x=".5" y="26.1">D</text>
<text x="292" y="26.1">D</text>
<text x=".5" y="71.9">C</text>
<text x="292" y="71.9">C</text>
<text x=".5" y="117.8">B</text>
<text x="292" y="117.8">B</text>
<text x=".5" y="163.6">A</text>
<text x="292" y="163.6">A</text>
<text x="30.9" y="186.8">5</text>
<text x="88.8" y="186.8">4</text>
<text x="146.7" y="186.8">3</text>
<text x="204.6" y="186.8">2</text>
<text x="262.6" y="186.8">1</text>
</g>
</svg>
